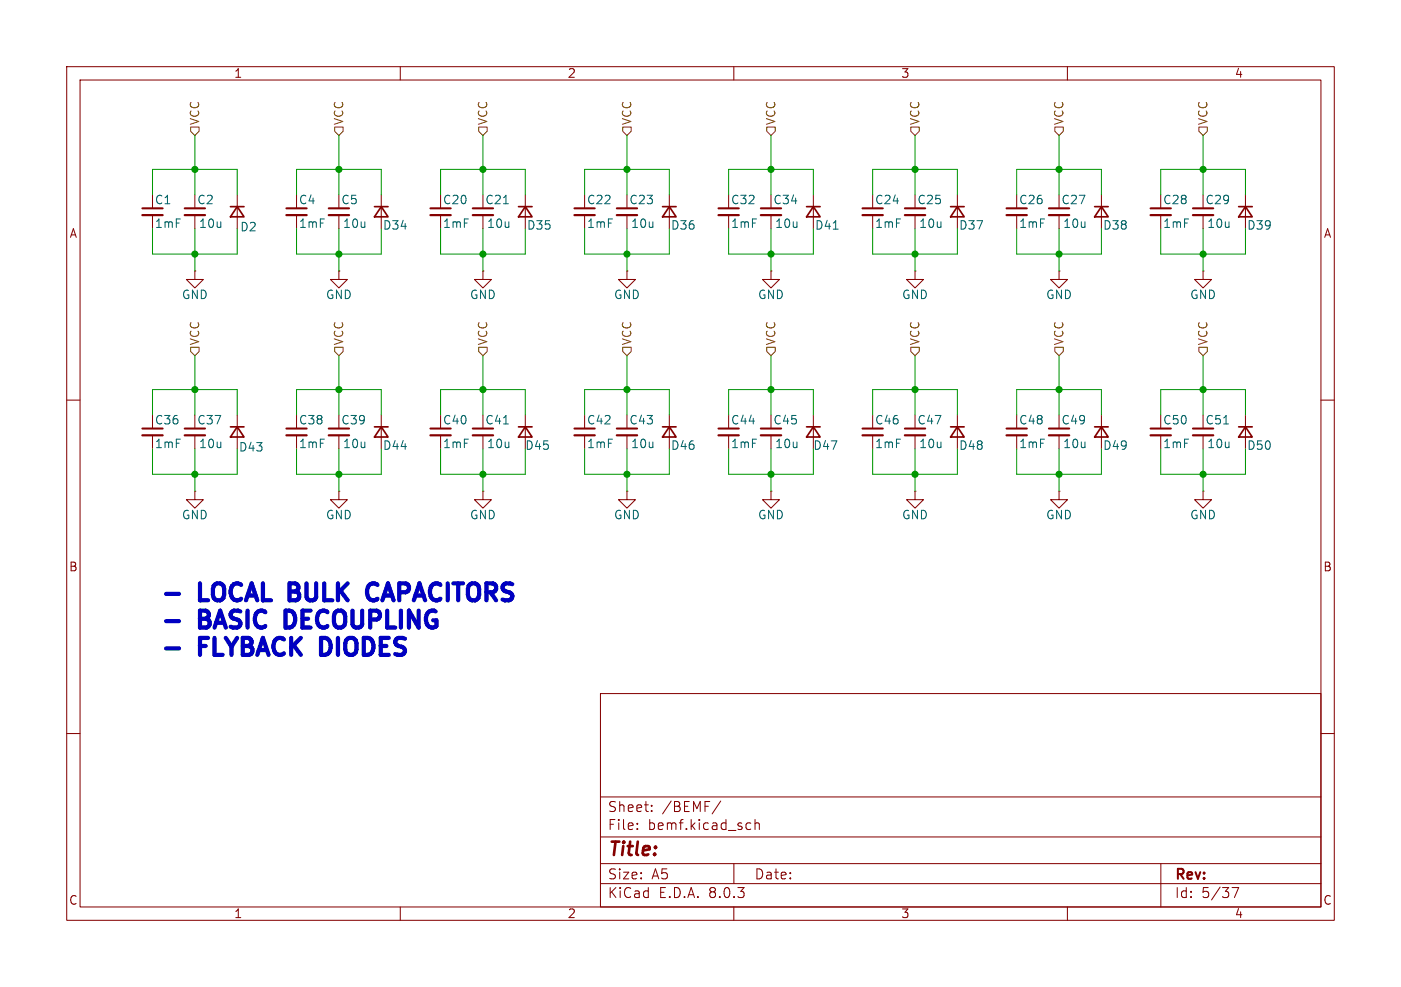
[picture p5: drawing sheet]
<svg xmlns="http://www.w3.org/2000/svg" width="210mm" height="148mm" viewBox="0 0 210 148" stroke-linecap="round" stroke-linejoin="round" font-family="sans-serif">
<g fill="none" stroke="#840000" stroke-width=".15">
<path d="M10 10h190v128h-190zM12 12h186v124h-186zM60 10v2M110 10v2M160 10v2M22.9 32.3v2M29.2 32.3v2M35.6 29.2v5.1M44.4 32.3v2M50.8 32.3v2M57.1 29.2v5.1M66 32.3v2"/>
<path d="M72.4 32.3v2M78.7 29.2v5.1M87.6 32.3v2M94 32.3v2M100.3 29.2v5.1M109.2 32.3v2M115.6 32.3v2M121.9 29.2v5.1M130.8 32.3v2M137.2 32.3v2M143.5 29.2v5.1M152.4 32.3v2"/>
<path d="M158.7 32.3v2M165.1 29.2v5.1M174 32.3v2M180.3 32.3v2M186.7 29.2v5.1M10 60h2M29.2 40.6v1.3h1.3l-1.3 1.3-1.3-1.3h1.3M29.2 40.6h.1M50.8 40.6v1.3h1.3l-1.3 1.3-1.3-1.3h1.3M50.8 40.6h.1M72.4 40.6v1.3h1.3l-1.3 1.3-1.3-1.3h1.3M72.4 40.6h.1"/>
<path d="M94 40.6v1.3h1.2l-1.2 1.3-1.3-1.3h1.3M94 40.6h.1M115.6 40.6v1.3h1.2l-1.2 1.3-1.3-1.3h1.3M115.6 40.6h.1M137.2 40.6v1.3h1.2l-1.2 1.3-1.3-1.3h1.3M137.2 40.6h.1M158.7 40.6v1.3h1.3l-1.3 1.3-1.2-1.3h1.2M158.7 40.6h.1M180.3 40.6v1.3h1.3l-1.3 1.3-1.2-1.3h1.2M180.3 40.6h.1M198 60h2M22.9 65.3v2"/>
<path d="M29.2 73.7v1.2h1.3l-1.3 1.3-1.3-1.3h1.3M29.2 73.7h.1M29.2 65.3v2M35.6 62.2v5.1M44.4 65.3v2M50.8 73.7v1.2h1.3l-1.3 1.3-1.3-1.3h1.3M50.8 73.7h.1M50.8 65.3v2M57.1 62.2v5.1M66 65.3v2M72.4 73.7v1.2h1.3l-1.3 1.3-1.3-1.3h1.3M72.4 73.7h.1"/>
<path d="M72.4 65.3v2M78.7 62.2v5.1M87.6 65.3v2M94 73.7v1.2h1.2l-1.2 1.3-1.3-1.3h1.3M94 73.7h.1M94 65.3v2M100.3 62.2v5.1M109.2 65.3v2M115.6 73.7v1.2h1.2l-1.2 1.3-1.3-1.3h1.3M115.6 73.7h.1M115.6 65.3v2M121.9 62.2v5.1"/>
<path d="M130.8 65.3v2M137.2 73.7v1.2h1.2l-1.2 1.3-1.3-1.3h1.3M137.2 73.7h.1M137.2 65.3v2M143.5 62.2v5.1M152.4 65.3v2M158.7 73.7v1.2h1.3l-1.3 1.3-1.2-1.3h1.2M158.7 73.7h.1M158.7 65.3v2M165.1 62.2v5.1M174 65.3v2M180.3 73.7v1.2h1.3l-1.3 1.3-1.2-1.3h1.2"/>
<path d="M180.3 73.7h.1M180.3 65.3v2M186.7 62.2v5.1M10 110h2M90 104h108v32h-108zM90 119.5h108M198 110h2M60 136v2M90 132.5h108M90 129.5h108M90 125.5h108M95.5 124.2v.2"/>
<path d="M95.5 123.5v.1M97.7 121.5v.2M97.7 120.8v.1M108 120.1l-1.2 1.9M110 136v2M110 129.5v3M112.1 123.4l.4 .1M112.5 124.3l-.4 .1M113.2 123.5a.37 .37 0 0 1 .6 .1v.8M113.2 122.9v1.5M160 136v2M174 129.5v6.5"/>
<path d="M184.7 133.1h1l-.7 1.5"/>
</g>
<g fill="none" stroke="#840000" stroke-width=".25">
<path d="M34.5 31h2.1M35.6 31l1 1.5h-2.1zM56.1 31h2.1M57.1 31l1.1 1.5h-2.1zM77.7 31h2.1M78.7 31l1.1 1.5h-2.1zM99.3 31h2M100.3 31l1 1.5h-2zM120.9 31h2M121.9 31l1 1.5h-2zM142.5 31h2M143.5 31l1 1.5h-2z"/>
<path d="M164.1 31h2M165.1 31l1 1.5h-2zM185.7 31h2M186.7 31l1 1.5h-2zM34.5 64h2.1M35.6 64l1 1.5h-2.1zM56.1 64h2.1M57.1 64l1.1 1.5h-2.1zM77.7 64h2.1M78.7 64l1.1 1.5h-2.1zM99.3 64h2M100.3 64l1 1.5h-2z"/>
<path d="M120.9 64h2M121.9 64l1 1.5h-2zM142.5 64h2M143.5 64l1 1.5h-2zM164.1 64h2M165.1 64l1 1.5h-2zM185.7 64h2M186.7 64l1 1.5h-2z"/>
</g>
<g fill="none" stroke="#840000" stroke-width=".33">
<path d="M21.3 32.3h3.1M27.7 32.3h3M42.9 32.3h3.1M49.3 32.3h3M64.5 32.3h3.1M70.9 32.3h3M86.1 32.3h3.1M92.5 32.3h3M107.7 32.3h3M114 32.3h3.1M129.3 32.3h3M135.6 32.3h3.1"/>
<path d="M150.9 32.3h3M157.2 32.3h3.1M172.5 32.3h3M178.8 32.3h3.1M21.3 65.3h3.1M27.7 65.3h3M42.9 65.3h3.1M49.3 65.3h3M64.5 65.3h3.1M70.9 65.3h3M86.1 65.3h3.1M92.5 65.3h3"/>
<path d="M107.7 65.3h3M114 65.3h3.1M129.3 65.3h3M135.6 65.3h3.1M150.9 65.3h3M157.2 65.3h3.1M172.5 65.3h3M178.8 65.3h3.1"/>
</g>
<g fill="none" stroke="#840000" stroke-width=".3">
<path d="M21.3 31.2h3.1M27.7 31.2h3M42.9 31.2h3.1M49.3 31.2h3M64.5 31.2h3.1M70.9 31.2h3M86.1 31.2h3.1M92.5 31.2h3M107.7 31.2h3M114 31.2h3.1M129.3 31.2h3M135.6 31.2h3.1"/>
<path d="M150.9 31.2h3M157.2 31.2h3.1M172.5 31.2h3M178.8 31.2h3.1M21.3 64.3h3.1M27.7 64.3h3M42.9 64.3h3.1M49.3 64.3h3M64.5 64.3h3.1M70.9 64.3h3M86.1 64.3h3.1M92.5 64.3h3"/>
<path d="M107.7 64.3h3M114 64.3h3.1M129.3 64.3h3M135.6 64.3h3.1M150.9 64.3h3M157.2 64.3h3.1M172.5 64.3h3M178.8 64.3h3.1"/>
</g>
<path d="M75.5 30.6h.7M124.9 34.4h.7M75.5 63.6h.7M183.4 63.6h.8" fill="none" stroke="#006464" stroke-width=".15"/>
<g fill="none" stroke="#725600" stroke-width=".15">
<path d="M28.6 19.1h1.2v.6l-.6 .6-.6-.6zM50.2 19.1h1.2v.6l-.6 .6-.6-.6zM71.8 19.1h1.2v.6l-.6 .6-.6-.6zM93.3 19.1h1.3v.6l-.6 .6-.7-.6zM114.9 19.1h1.3v.6l-.6 .6-.7-.6zM136.5 19.1h1.3v.6l-.6 .6-.7-.6zM158.1 19.1h1.3v.6l-.7 .6-.6-.6zM179.7 19.1h1.3v.6l-.7 .6-.6-.6zM28.6 52.1h1.2v.6l-.6 .6-.6-.6zM50.2 52.1h1.2v.6l-.6 .6-.6-.6zM71.8 52.1h1.2v.6l-.6 .6-.6-.6zM93.3 52.1h1.3v.6l-.6 .6-.7-.6z"/>
<path d="M114.9 52.1h1.3v.6l-.6 .6-.7-.6zM136.5 52.1h1.3v.6l-.6 .6-.7-.6zM158.1 52.1h1.3v.6l-.7 .6-.6-.6zM179.7 52.1h1.3v.6l-.7 .6-.6-.6z"/>
</g>
<path d="M24.9 89.1h1.9M24.9 93.1h1.9M24.9 97.2h1.9M42.8 91.6v2.5h.6l.4-.1M43.4 90h1M43.4 87.5h.9M43.4 88.7h.9M43.4 91.6l.4 .1M49.1 98.1l-.4 .1h-.6M56.1 87.5l.5 .2M56.6 89.8l-.5 .2" fill="none" stroke="#0000c2" stroke-width=".63"/>
<g fill="none" stroke="#009600" stroke-width=".15">
<path d="M22.9 34.3v3.8h12.7v-3.8M22.9 29.2v-3.8h12.7v3.8M29.2 20.3v8.9M29.2 34.3v6.3M44.4 34.3v3.8h12.7v-3.8M44.4 29.2v-3.8h12.7v3.8M50.8 20.3v8.9M50.8 34.3v6.3M66 34.3v3.8h12.7v-3.8M66 29.2v-3.8h12.7v3.8M72.4 20.3v8.9M72.4 34.3v6.3"/>
<path d="M87.6 34.3v3.8h12.7v-3.8M87.6 29.2v-3.8h12.7v3.8M94 20.3v8.9M94 34.3v6.3M109.2 34.3v3.8h12.7v-3.8M109.2 29.2v-3.8h12.7v3.8M115.6 20.3v8.9M115.6 34.3v6.3M130.8 34.3v3.8h12.7v-3.8M130.8 29.2v-3.8h12.7v3.8M137.2 20.3v8.9M137.2 34.3v6.3"/>
<path d="M152.4 34.3v3.8h12.7v-3.8M152.4 29.2v-3.8h12.7v3.8M158.7 20.3v8.9M158.7 34.3v6.3M174 34.3v3.8h12.7v-3.8M174 29.2v-3.8h12.7v3.8M180.3 20.3v8.9M180.3 34.3v6.3M29.2 53.3v8.9M50.8 53.3v8.9M72.4 53.3v8.9M94 53.3v8.9"/>
<path d="M115.6 53.3v8.9M137.2 53.3v8.9M158.7 53.3v8.9M180.3 53.3v8.9M22.9 67.3v3.8h12.7v-3.8M22.9 62.2v-3.8h12.7v3.8M29.2 67.3v6.4M44.4 67.3v3.8h12.7v-3.8M44.4 62.2v-3.8h12.7v3.8M50.8 67.3v6.4M66 62.2v-3.8h12.7v3.8M66 67.3v3.8h12.7v-3.8"/>
<path d="M72.4 67.3v6.4M87.6 62.2v-3.8h12.7v3.8M87.6 67.3v3.8h12.7v-3.8M94 67.3v6.4M109.2 67.3v3.8h12.7v-3.8M109.2 62.2v-3.8h12.7v3.8M115.6 67.3v6.4M130.8 67.3v3.8h12.7v-3.8M130.8 62.2v-3.8h12.7v3.8M137.2 67.3v6.4M152.4 67.3v3.8h12.7v-3.8M152.4 62.2v-3.8h12.7v3.8"/>
<path d="M158.7 67.3v6.4M174 67.3v3.8h12.7v-3.8M174 62.2v-3.8h12.7v3.8M180.3 67.3v6.4"/>
</g>
<g fill="#009600" stroke="#009600" stroke-width=".15">
<circle cx="180.3" cy="58.4" r=".46"/>
<circle cx="158.7" cy="58.4" r=".46"/>
<circle cx="158.7" cy="71.1" r=".46"/>
<circle cx="180.3" cy="71.1" r=".46"/>
<circle cx="94" cy="25.4" r=".46"/>
<circle cx="72.4" cy="25.4" r=".46"/>
<circle cx="72.4" cy="38.1" r=".46"/>
<circle cx="94" cy="38.1" r=".46"/>
<circle cx="115.6" cy="71.1" r=".46"/>
<circle cx="137.2" cy="71.1" r=".46"/>
<circle cx="115.6" cy="58.4" r=".46"/>
<circle cx="137.2" cy="58.4" r=".46"/>
<circle cx="50.8" cy="58.4" r=".46"/>
<circle cx="29.2" cy="58.4" r=".46"/>
<circle cx="50.8" cy="71.1" r=".46"/>
<circle cx="29.2" cy="71.1" r=".46"/>
<circle cx="158.7" cy="25.4" r=".46"/>
<circle cx="180.3" cy="25.4" r=".46"/>
<circle cx="137.2" cy="25.4" r=".46"/>
<circle cx="180.3" cy="38.1" r=".46"/>
<circle cx="158.7" cy="38.1" r=".46"/>
<circle cx="137.2" cy="38.1" r=".46"/>
<circle cx="94" cy="71.1" r=".46"/>
<circle cx="72.4" cy="71.1" r=".46"/>
<circle cx="94" cy="58.4" r=".46"/>
<circle cx="72.4" cy="58.4" r=".46"/>
<circle cx="50.8" cy="38.1" r=".46"/>
<circle cx="29.2" cy="38.1" r=".46"/>
<circle cx="29.2" cy="25.4" r=".46"/>
<circle cx="50.8" cy="25.4" r=".46"/>
<circle cx="115.6" cy="38.1" r=".46"/>
<circle cx="115.6" cy="25.4" r=".46"/>
</g>
<g font-size="3.5" fill="#0000c2">
<text x="30.4" y="91.1">LOCAL</text>
<text x="30.4" y="95.2">BASIC</text>
<text x="44.6" y="95.2">DECOUPLING</text>
<text x="45.2" y="91.1">BULK</text>
<text x="58.3" y="91.1">CAPACITORS</text>
<text x="30.4" y="99.3">FLYBACK</text>
<text x="49.9" y="99.3">DIODES</text>
</g>
<text font-size="2.8" fill="#840000" x="91" y="128.9">Title:</text>
<g font-size="2.1" fill="#840000">
<text x="91" y="124.7">File:</text>
<text x="91" y="122">Sheet:</text>
<text x="97.1" y="124.7">bemf.kicad_sch</text>
<text x="99.2" y="122">/BEMF/</text>
<text x="91" y="134.9">KiCad</text>
<text x="91" y="132.1">Size:</text>
<text x="97.7" y="132.1">A5</text>
<text x="98.7" y="134.9">E.D.A.</text>
<text x="106.3" y="134.9">8.0.3</text>
<text x="113" y="132.1">Date:</text>
<text x="176" y="132.3">Rev:</text>
<text x="176" y="134.9">Id:</text>
<text x="180.1" y="134.9">5/37</text>
</g>
<g font-size="1.8" fill="#840000">
<text x="35" y="11.9">1</text>
<text x="85" y="11.9">2</text>
<text x="135" y="11.9">3</text>
<text x="185" y="11.9">4</text>
<text x="10.3" y="35.9">A</text>
<text x="198.4" y="35.9">A</text>
<text x="10.3" y="85.9">B</text>
<text x="198.3" y="85.9">B</text>
<text x="10.3" y="135.9">C</text>
<text x="35" y="137.9">1</text>
<text x="85" y="137.9">2</text>
<text x="135" y="137.9">3</text>
<text x="185" y="137.9">4</text>
<text x="198.3" y="135.9">C</text>
</g>
<g font-size="1.8" fill="#725600">
<text x="30.1" y="18.9" transform="rotate(-90 30.1 18.9)">VCC</text>
<text x="51.7" y="18.9" transform="rotate(-90 51.7 18.9)">VCC</text>
<text x="73.3" y="18.9" transform="rotate(-90 73.3 18.9)">VCC</text>
<text x="94.8" y="18.9" transform="rotate(-90 94.8 18.9)">VCC</text>
<text x="116.4" y="18.9" transform="rotate(-90 116.4 18.9)">VCC</text>
<text x="138" y="18.9" transform="rotate(-90 138 18.9)">VCC</text>
<text x="159.6" y="18.9" transform="rotate(-90 159.6 18.9)">VCC</text>
<text x="181.2" y="18.9" transform="rotate(-90 181.2 18.9)">VCC</text>
<text x="30.1" y="51.9" transform="rotate(-90 30.1 51.9)">VCC</text>
<text x="51.7" y="51.9" transform="rotate(-90 51.7 51.9)">VCC</text>
<text x="73.3" y="51.9" transform="rotate(-90 73.3 51.9)">VCC</text>
<text x="94.8" y="51.9" transform="rotate(-90 94.8 51.9)">VCC</text>
<text x="116.4" y="51.9" transform="rotate(-90 116.4 51.9)">VCC</text>
<text x="138" y="51.9" transform="rotate(-90 138 51.9)">VCC</text>
<text x="159.6" y="51.9" transform="rotate(-90 159.6 51.9)">VCC</text>
<text x="181.2" y="51.9" transform="rotate(-90 181.2 51.9)">VCC</text>
</g>
<g font-size="1.8" fill="#006464">
<text x="23.1" y="30.8">C1</text>
<text x="23.1" y="34.4">1mF</text>
<text x="29.5" y="30.8">C2</text>
<text x="29.7" y="34.4">10u</text>
<text x="35.9" y="34.9">D2</text>
<text x="44.7" y="30.8">C4</text>
<text x="44.7" y="34.4">1mF</text>
<text x="51.1" y="30.8">C5</text>
<text x="51.3" y="34.4">10u</text>
<text x="57.3" y="34.6">D34</text>
<text x="66.3" y="30.8">C20</text>
<text x="66.3" y="34.4">1mF</text>
<text x="72.7" y="30.8">C21</text>
<text x="72.9" y="34.4">10u</text>
<text x="78.9" y="34.6">D35</text>
<text x="87.9" y="30.8">C22</text>
<text x="87.9" y="34.4">1mF</text>
<text x="94.2" y="30.8">C23</text>
<text x="94.5" y="34.4">10u</text>
<text x="100.5" y="34.6">D36</text>
<text x="109.5" y="30.8">C32</text>
<text x="109.5" y="34.4">1mF</text>
<text x="115.8" y="30.8">C34</text>
<text x="116.1" y="34.4">10u</text>
<text x="122.1" y="34.6">D41</text>
<text x="131.1" y="30.8">C24</text>
<text x="131.1" y="34.4">1mF</text>
<text x="137.4" y="30.8">C25</text>
<text x="137.7" y="34.4">10u</text>
<text x="143.7" y="34.6">D37</text>
<text x="152.7" y="30.8">C26</text>
<text x="152.7" y="34.4">1mF</text>
<text x="159" y="30.8">C27</text>
<text x="159.3" y="34.4">10u</text>
<text x="165.3" y="34.6">D38</text>
<text x="174.3" y="30.8">C28</text>
<text x="174.3" y="34.4">1mF</text>
<text x="180.6" y="30.8">C29</text>
<text x="180.9" y="34.4">10u</text>
<text x="186.9" y="34.6">D39</text>
<text x="27.2" y="45.1">GND</text>
<text x="48.8" y="45.1">GND</text>
<text x="70.4" y="45.1">GND</text>
<text x="91.9" y="45.1">GND</text>
<text x="113.5" y="45.1">GND</text>
<text x="135.1" y="45.1">GND</text>
<text x="156.7" y="45.1">GND</text>
<text x="178.3" y="45.1">GND</text>
<text x="23.1" y="63.9">C36</text>
<text x="29.5" y="63.9">C37</text>
<text x="44.7" y="63.9">C38</text>
<text x="51.1" y="63.9">C39</text>
<text x="66.3" y="63.9">C40</text>
<text x="72.7" y="63.9">C41</text>
<text x="87.9" y="63.9">C42</text>
<text x="94.2" y="63.9">C43</text>
<text x="109.5" y="63.9">C44</text>
<text x="115.8" y="63.9">C45</text>
<text x="131.1" y="63.9">C46</text>
<text x="137.4" y="63.9">C47</text>
<text x="152.7" y="63.9">C48</text>
<text x="159" y="63.9">C49</text>
<text x="174.3" y="63.9">C50</text>
<text x="180.6" y="63.9">C51</text>
<text x="23.1" y="67.4">1mF</text>
<text x="29.7" y="67.4">10u</text>
<text x="35.7" y="67.9">D43</text>
<text x="44.7" y="67.4">1mF</text>
<text x="51.3" y="67.4">10u</text>
<text x="57.3" y="67.7">D44</text>
<text x="66.3" y="67.4">1mF</text>
<text x="72.9" y="67.4">10u</text>
<text x="78.6" y="67.7">D45</text>
<text x="87.9" y="67.4">1mF</text>
<text x="94.5" y="67.4">10u</text>
<text x="100.5" y="67.7">D46</text>
<text x="109.5" y="67.4">1mF</text>
<text x="116.1" y="67.4">10u</text>
<text x="121.8" y="67.7">D47</text>
<text x="131.1" y="67.4">1mF</text>
<text x="137.7" y="67.4">10u</text>
<text x="143.7" y="67.7">D48</text>
<text x="152.7" y="67.4">1mF</text>
<text x="159.3" y="67.4">10u</text>
<text x="165.3" y="67.7">D49</text>
<text x="174.3" y="67.4">1mF</text>
<text x="180.9" y="67.4">10u</text>
<text x="186.9" y="67.7">D50</text>
<text x="27.2" y="78.1">GND</text>
<text x="48.8" y="78.1">GND</text>
<text x="70.4" y="78.1">GND</text>
<text x="91.9" y="78.1">GND</text>
<text x="113.5" y="78.1">GND</text>
<text x="135.1" y="78.1">GND</text>
<text x="156.7" y="78.1">GND</text>
<text x="178.3" y="78.1">GND</text>
</g>
</svg>
